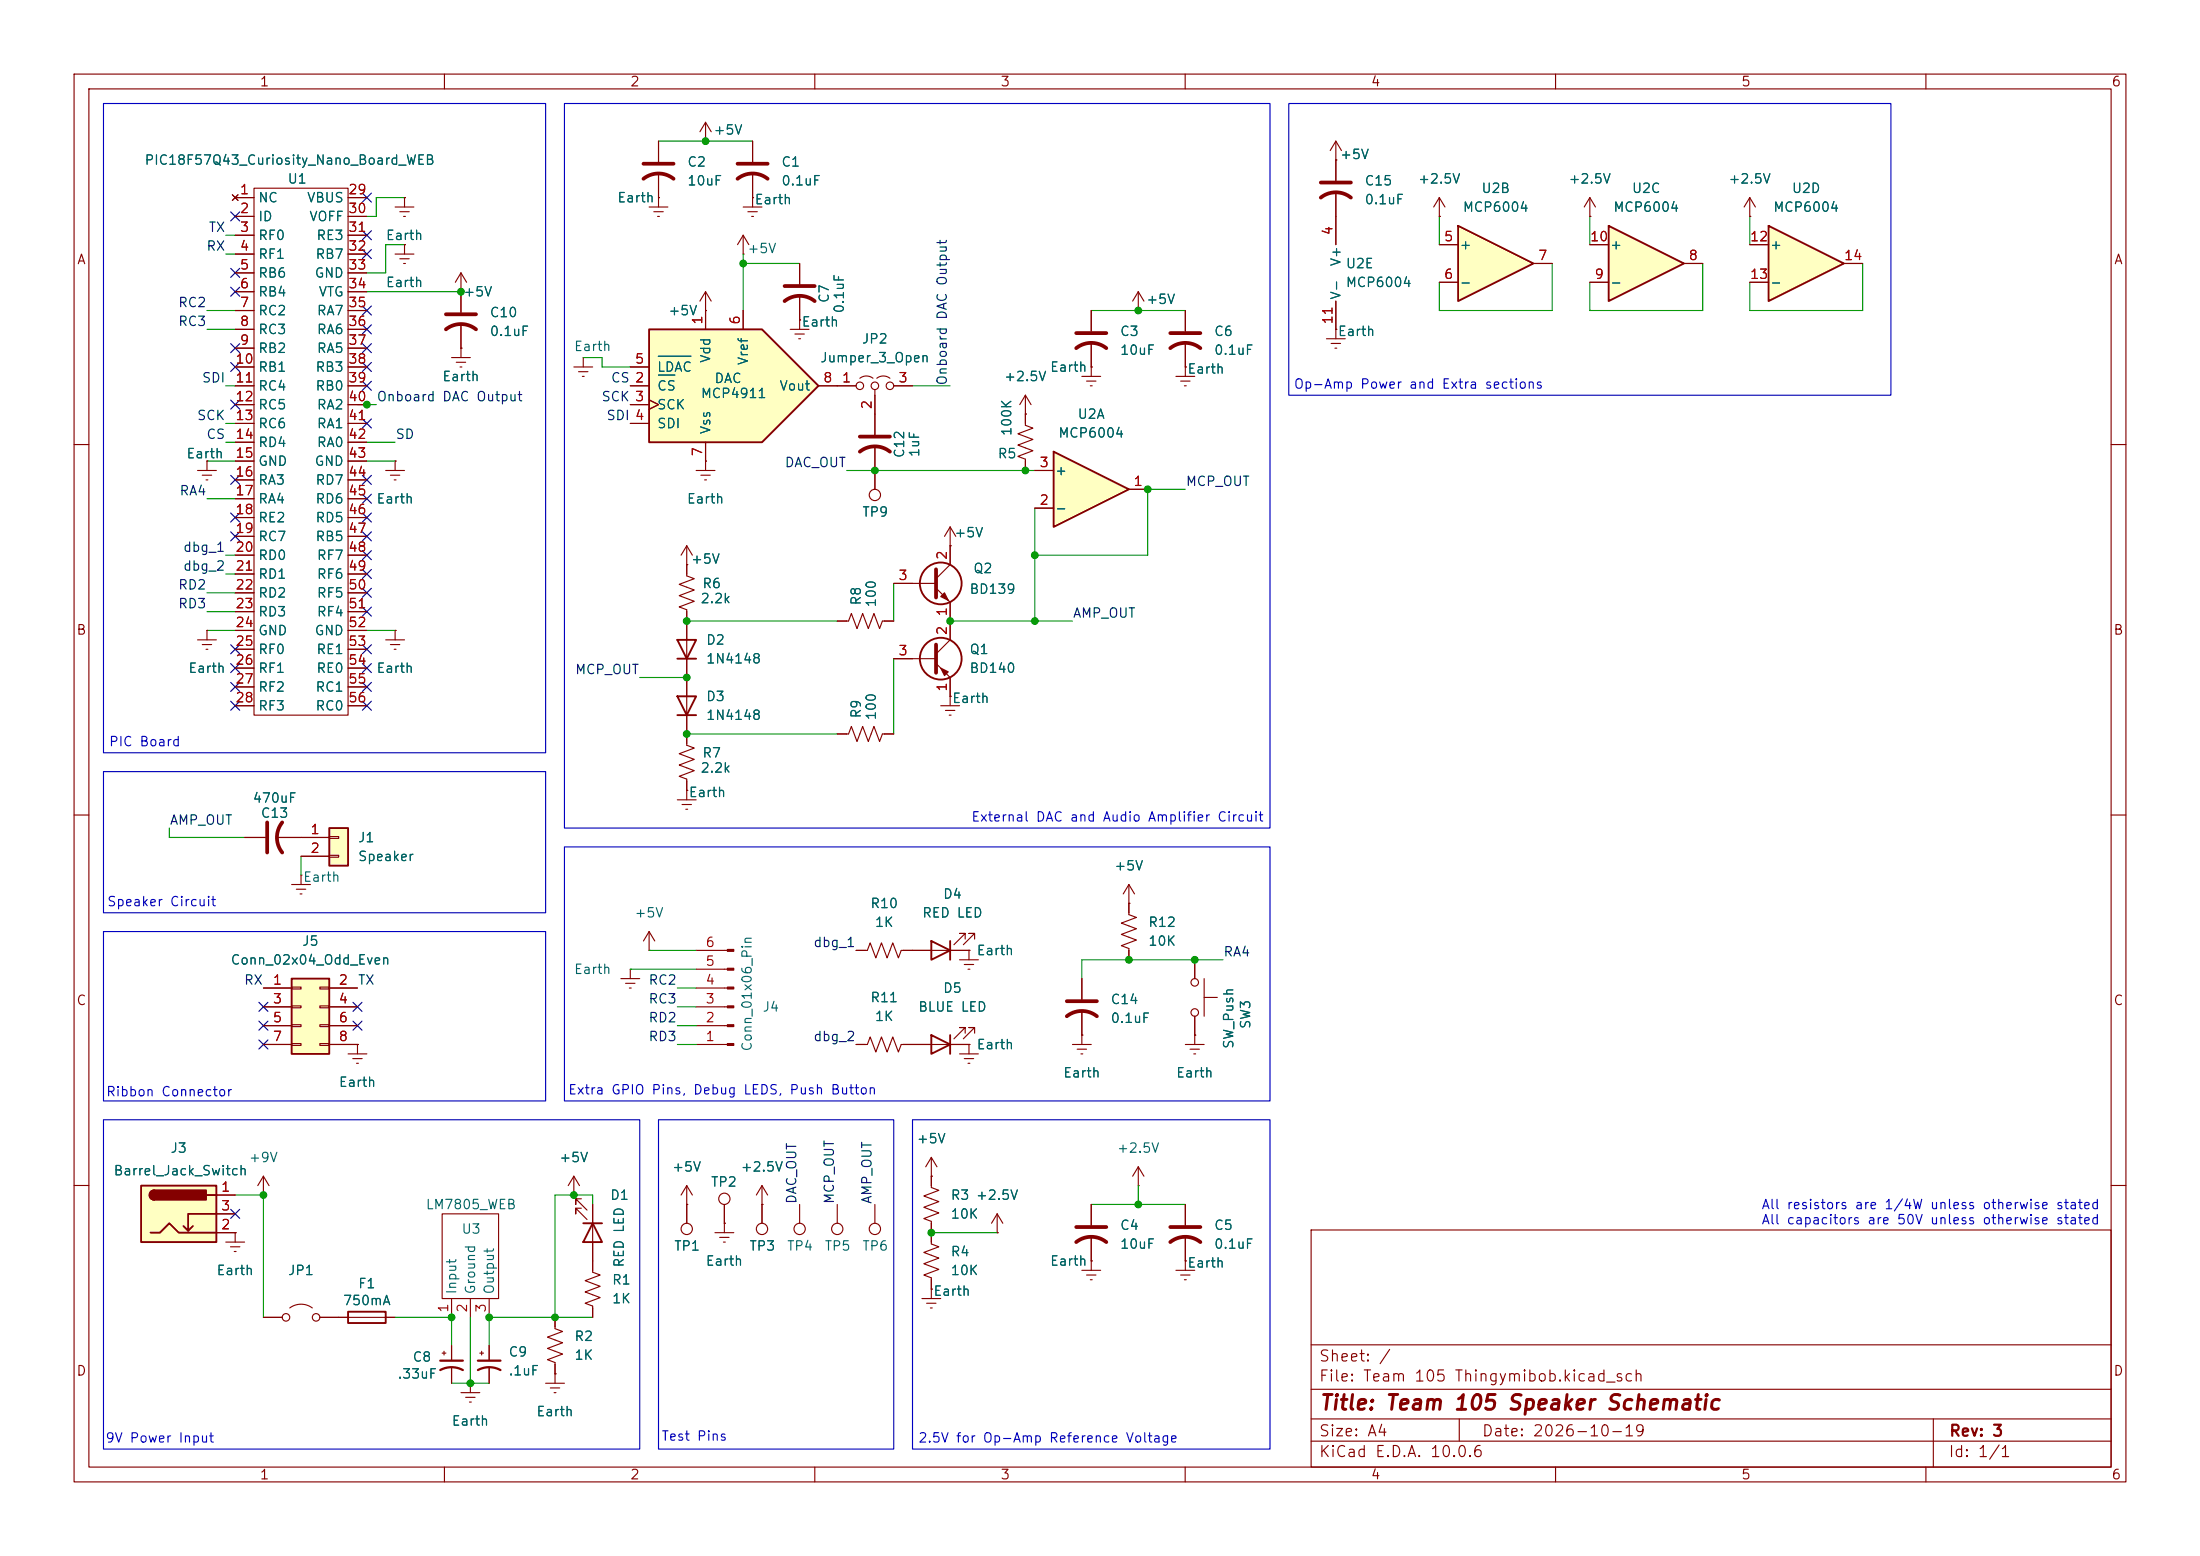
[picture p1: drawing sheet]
<svg xmlns="http://www.w3.org/2000/svg" width="297mm" height="210mm" viewBox="0 0 297 210" stroke-linecap="round" stroke-linejoin="round" font-family="sans-serif">
<g fill="none" stroke="#840000" stroke-width=".15">
<path d="M10 10h277v190h-277zM12 12h273v186h-273zM60 10v2M110 10v2M160 10v2M210 10v2M260 10v2M10 60h2M285 60h2M10 110h2M285 110h2M10 160h2"/>
<path d="M177 166h108v32h-108zM285 160h2M60 198v2M110 198v2M160 198v2M177 194.5h108M177 191.5h108M177 187.5h108M177 181.5h108M197 191.5v3M210 198v2M260 198v2"/>
<path d="M261 191.5v6.5"/>
</g>
<path d="M44.4 111.8h2.6v5h-2.6z" fill="#ffffc2"/>
<path d="M44.4 111.8h2.6v5h-2.6z" fill="none" stroke="#840000" stroke-width=".25"/>
<g fill="none" stroke="#840000" stroke-width=".15">
<path d="M180.3 19.1v2.5M180.3 19.1l-.7 1.2M180.3 19.1l.8 1.2M100.3 27.9h2.6M101 28.6h1.2M101.5 29.2h.2M101.6 26.7h.1M101.6 26.7v1.2M107.9 35.6v2.8M107.9 39.9v4.6M180.3 21.6h.1M194.3 29.2h.1"/>
<path d="M194.3 26.7l-.8 1.2M194.3 26.7l.8 1.2M194.3 26.7v2.5M106.7 44.5h2.5M107.3 45.1h1.3M107.8 45.7h.3M107.9 43.2h.1M179.1 45.7h2.5M179.7 46.4h1.3M180.2 47h.3M180.3 44.5h.1M180.3 44.5v1.2"/>
<path d="M40.6 113h3.8M40.6 115.6h3.8M44.4 112.9h1.3v.3h-1.3zM44.4 115.4h1.3v.3h-1.3zM92.7 162.6h.1M92.7 160v5.1M92.7 160l-.8 1.3M92.7 160l.8 1.3M96.5 166.4h2.6M97.2 167h1.2M97.7 167.6h.2M97.8 165.1h.1"/>
<path d="M97.8 162.6v3.8M102.9 162.6h.1M102.9 160v5.1M102.9 160l-.8 1.3M102.9 160l.7 1.3M107.9 162.6v2.5M113 162.6v2.5M118.1 162.6v2.5M124.5 175.3h2.5M125.1 175.9h1.3M125.6 176.5h.3M125.7 174h.1"/>
<path d="M125.7 174v1.3M158.7 171.5h2.6M159.4 172.1h1.3M159.9 172.7h.2M160 170.2h.1M160 162.6v2.8M160 166.9v4.6"/>
<circle cx="92.7" cy="165.9" r=".76"/>
<circle cx="97.8" cy="161.8" r=".76"/>
<circle cx="102.9" cy="165.9" r=".76"/>
<circle cx="107.9" cy="165.9" r=".76"/>
<circle cx="113" cy="165.9" r=".76"/>
<circle cx="118.1" cy="165.9" r=".76"/>
</g>
<path d="M105.9 38.6h4.1M105.9 40.6a3.3 3.3 0 0 1 4.1 0M158 167.6a3.3 3.3 0 0 1 4.1 0M158 165.6h4.1" fill="none" stroke="#840000" stroke-width=".51"/>
<path d="M196.8 30.5l10.2 5.1-10.2 5z" fill="#ffffc2"/>
<g fill="none" stroke="#840000" stroke-width=".25">
<path d="M196.8 30.5l10.2 5.1-10.2 5z"/>
<circle cx="127" cy="88.9" r="2.82"/>
</g>
<g fill="none" stroke="#840000" stroke-width=".15">
<path d="M194.3 33h2.5M194.3 38.1h2.5M207 35.6h2.5M236.2 29.2h.1M236.2 26.7l-.7 1.2M236.2 26.7l.8 1.2M236.2 26.7v2.5M113 52.1h2.6M116.1 51.1a1.44 1.44 0 0 1 1.8 0M118.1 52.6v3.3M118.4 51.1a1.44 1.44 0 0 1 1.7 0M120.6 52.1h2.6"/>
<path d="M120.6 88.9h5.8M126.4 89.5l1.9 1.9v2.6M128.3 83.8v2.6l-1.9 1.9M91.4 108h2.6M92.1 108.6h1.2M92.6 109.2h.2M92.7 106.7h.1M92.7 106.7v1.3M125.7 156.2v4.1l1 .4-2 .7 2 .8-2 .7 2 .8-2 .8 1 .3v3.1l1 .4-2 .7 2 .8-2 .8 2 .7-2 .8 1 .4v1.5M125.7 158.8h.1M125.7 156.2l-.7 1.3M125.7 156.2l.8 1.3"/>
<path d="M153.7 157.5l-.8 1.3M153.7 157.5l.7 1.3M153.7 157.5v2.5M134.6 166.4h.1M134.6 163.8l-.7 1.3M134.6 163.8l.8 1.3M134.6 163.8v2.6M146 171.5h2.6M146.7 172.1h1.3M147.2 172.7h.2M147.3 170.2h.1M147.3 162.6v2.8"/>
<path d="M147.3 166.9v4.6M153.7 160h.1"/>
<circle cx="116.1" cy="52.1" r=".51"/>
<circle cx="118.1" cy="52.1" r=".51"/>
<circle cx="120.1" cy="52.1" r=".51"/>
</g>
<path d="M126.4 87v3.8M145.3 167.6a3.3 3.3 0 0 1 4.1 0M145.3 165.6h4.1" fill="none" stroke="#840000" stroke-width=".51"/>
<path d="M127 90.2l1 .5-.5 .5z" fill="#840000" stroke="#840000" stroke-width=".15"/>
<path d="M238.8 30.5l10.1 5.1-10.1 5z" fill="#ffffc2"/>
<path d="M238.8 30.5l10.1 5.1-10.1 5z" fill="none" stroke="#840000" stroke-width=".25"/>
<path d="M214.6 29.2h.1M214.6 26.7l-.7 1.2M214.6 26.7l.8 1.2M214.6 26.7v2.5M236.2 33h2.6M236.2 38.1h2.6M248.9 35.6h2.6" fill="none" stroke="#840000" stroke-width=".15"/>
<path d="M217.2 30.5l10.1 5.1-10.1 5z" fill="#ffffc2"/>
<path d="M217.2 30.5l10.1 5.1-10.1 5z" fill="none" stroke="#840000" stroke-width=".25"/>
<g fill="none" stroke="#840000" stroke-width=".15">
<path d="M53.3 34.3h2.6M54 34.9h1.2M54.5 35.6h.2M54.6 33h.1M54.6 33v1.3M62.2 39.4h.1M62.2 36.8l-.7 1.3M62.2 36.8l.8 1.3M62.2 36.8v2.6M214.6 38.1h2.6M214.6 33h2.6M227.3 35.6h2.6"/>
<path d="M92.7 76.2h.1M92.7 73.7l-.8 1.2M92.7 73.7l.8 1.2M92.7 73.7v2.5M59.7 163.8h7.6v11.5h-7.6zM61 175.3v2.5M63.5 175.3v2.5M66 175.3v2.5"/>
</g>
<path d="M39.4 132.1h5v10.1h-5z" fill="#ffffc2"/>
<path d="M39.4 132.1h5v10.1h-5zM125.7 139.7l2.6 1.3-2.6 1.2zM125.7 127l2.6 1.3-2.6 1.2zM128.3 127v2.5M128.3 139.7v2.5" fill="none" stroke="#840000" stroke-width=".25"/>
<g fill="none" stroke="#840000" stroke-width=".15">
<path d="M95.2 19.1h.1M95.2 16.5v2.6M95.2 16.5l-.7 1.3M95.2 16.5l.8 1.3M53.3 27.9h2.6M54 28.6h1.2M54.5 29.2h.2M54.6 26.7h.1M54.6 26.7v1.2M62.2 39.4v2.8M153.7 39.4l-.8 1.2M153.7 39.4l.7 1.2"/>
<path d="M153.7 39.4v2.5M62.2 43.7v3.3M77.5 49.5h2.5M78.1 50.2h1.3M78.6 50.8h.3M78.7 48.3h.1M78.7 48.3v1.2M146 50.8h2.6M146.7 51.4h1.3M147.2 52.1h.2M147.3 49.5h.1M147.3 41.9v2.8"/>
<path d="M147.3 46.2v4.6M153.7 41.9h.1M158.7 50.8h2.6M159.4 51.4h1.3M159.9 52.1h.2M160 49.5h.1M160 41.9v2.8M160 46.2v4.6M52.1 63.5h2.5M52.7 64.1h1.3M53.2 64.8h.3M53.3 62.2h.1"/>
<path d="M53.3 62.2v1.3M94 63.5h2.5M94.6 64.1h1.3M95.1 64.8h.3M95.2 62.2h.1M95.2 62.2v1.3M33 113h2.8M37.3 113h3.3M39.4 119.4h2.5M40.6 118.1h.1M40.6 118.1v1.3M35.6 133.4h3.8"/>
<path d="M35.6 135.9h3.8M35.6 138.4h3.8M39.4 133.2h1.2v.3h-1.2zM39.4 135.8h1.2v.2h-1.2zM39.4 138.3h1.2v.3h-1.2zM40 120h1.3M40.5 120.7h.3M43.2 133.2h1.2v.3h-1.2zM43.2 135.8h1.2v.2h-1.2zM43.2 138.3h1.2v.3h-1.2zM44.4 133.4h3.9M44.4 135.9h3.9"/>
<path d="M44.4 138.4h3.9M83.8 132.1h2.6M84.5 132.7h1.2M85 133.4h.2M85.1 130.8h.1M85.1 130.8v1.3M87.6 128.3h.1M87.6 125.7l-.7 1.3M87.6 125.7l.8 1.3M87.6 125.7v2.6M123.2 128.3h7.6M130.3 139.4v-.7h-.8h.8l-1.5 1.5"/>
<path d="M130.3 126.7v-.7h-.8h.8l-1.5 1.5M131.6 139.4v-.7h-.8h.8l-1.6 1.5M131.6 126.7v-.7h-.8h.8l-1.6 1.5M146 132.1v2.8M146 136.4v3.3M35.6 141h3.8M39.4 140.8h1.2v.3h-1.2zM43.2 140.8h1.2v.3h-1.2zM44.4 141h3.9M47 142.2h2.5M47.6 142.9h1.3M48.1 143.5h.3"/>
<path d="M48.3 141h.1M48.3 141v1.2M123.2 141h7.6M129.5 142.2h2.6M130.2 142.9h1.2M130.7 143.5h.2M130.8 141h.1M130.8 141v1.2"/>
</g>
<path d="M60.2 44.5a3.3 3.3 0 0 1 4.1 0M60.2 42.4h4.1M145.3 47a3.3 3.3 0 0 1 4.1 0M145.3 45h4.1M158 47a3.3 3.3 0 0 1 4.1 0M158 45h4.1M36.1 111v4.1M38.1 111a3.3 3.3 0 0 0 0 4.1M144 137.2a3.3 3.3 0 0 1 4.1 0M144 135.1h4.1" fill="none" stroke="#840000" stroke-width=".51"/>
<path d="M142.2 61l10.2 5-10.2 5.1z" fill="#ffffc2"/>
<g fill="none" stroke="#840000" stroke-width=".25">
<path d="M142.2 61l10.2 5-10.2 5.1zM91.4 94h2.6l-1.3 2.5zM91.4 86.4h2.6l-1.3 2.5zM91.4 96.5h2.6M91.4 88.9h2.6M47 177h5.1v1.6h-5.1zM78.7 165.1h2.6M80 165.1l1.3 2.5h-2.6z"/>
<circle cx="127" cy="78.7" r="2.82"/>
</g>
<g fill="none" stroke="#840000" stroke-width=".15">
<path d="M31.4 26.3l.7 .8M31.7 26.7h2.6M31.7 29.2h2.6M31.7 31.8h2.6M31.7 34.3h2.6M31.7 36.8h2.6M31.7 39.4h2.6M32.1 26.3l-.7 .8M34.3 25.4h12.7v71.1h-12.7zM47 26.7h2.5M47 29.2h2.5M47 31.8h2.5"/>
<path d="M47 34.3h2.5M47 36.8h2.5M47 39.4h2.5M31.7 41.9h2.6M31.7 44.5h2.6M31.7 47h2.6M31.7 49.5h2.6M31.7 52.1h2.6M31.7 54.6h2.6M31.7 57.2h2.6M31.7 59.7h2.6M47 41.9h2.5"/>
<path d="M47 44.5h2.5M47 47h2.5M47 49.5h2.5M47 52.1h2.5M47 54.6h2.5M47 57.2h2.5M47 59.7h2.5M61 48.3h2.5M61.6 48.9h1.3M62.1 49.5h.3M62.2 47h.1M62.2 47v1.3"/>
<path d="M138.4 55.9h.1M138.4 53.3v4.1l1 .4-2 .7 2 .8-2 .8 2 .7-2 .8 1 .4v1.5M138.4 53.3l-.7 1.3M138.4 53.3l.8 1.3M26.7 63.5h2.5M27.3 64.1h1.3M27.8 64.8h.3M27.9 62.2h.1M27.9 62.2v1.3M31.7 62.2h2.6M31.7 64.8h2.6M31.7 67.3h2.6"/>
<path d="M31.7 69.9h2.6M31.7 72.4h2.6M31.7 74.9h2.6M31.7 77.5h2.6M47 62.2h2.5M47 64.8h2.5M47 67.3h2.5M47 69.9h2.5M47 72.4h2.5M47 74.9h2.5M47 77.5h2.5M92.7 76.2v1.5l1 .4-2 .8 2 .7-2 .8 2 .8-2 .7 1 .4v18.3l1 .4-2 .7 2 .8-2 .8 2 .7-2 .8 1 .4v1.5"/>
<path d="M118.1 63.5v2.5M120.6 78.7h5.8M126.4 79.4l1.9 1.9v2.5M128.3 73.7h.1M128.3 71.1v5.1l-1.9 1.9M128.3 71.1l-.8 1.3M128.3 71.1l.7 1.3M139.7 68.6h2.5M139.7 63.5h2.5M152.4 66h2.5M26.7 86.4h2.5M27.3 87h1.3"/>
<path d="M27.8 87.6h.3M27.9 85.1h.1M27.9 85.1v1.3M31.7 80h2.6M31.7 82.6h2.6M31.7 85.1h2.6M31.7 87.6h2.6M31.7 90.2h2.6M31.7 92.7h2.6M31.7 95.3h2.6M47 80h2.5M47 82.6h2.5"/>
<path d="M47 85.1h2.5M47 87.6h2.5M47 90.2h2.5M47 92.7h2.5M47 95.3h2.5M52.1 86.4h2.5M52.7 87h1.3M53.2 87.6h.3M53.3 85.1h.1M53.3 85.1v1.3M113 99.1h1.6l.3-1.1 .8 2.1 .8-2.1 .7 2.1 .8-2.1 .7 2.1 .4-1h1.5M113 83.8h1.6l.3-1 .8 2 .8-2 .7 2 .8-2 .7 2 .4-1h1.5"/>
<path d="M127 95.3h2.5M127.6 95.9h1.3M128.1 96.5h.3M128.3 94h.1M128.3 94v1.3M152.4 119.4v4l1 .4-2 .8 2 .7-2 .8 2 .8-2 .7 1 .4v1.5M152.4 119.4l-.8 1.3M152.4 119.4l.8 1.3M94 130.8h4.2M94 128.3h4.2M94 138.4h4.2M94 135.9h4.2"/>
<path d="M94 133.4h4.2M115.6 128.3h1.5l.4-1 .7 2 .8-2 .8 2 .7-2 .8 2 .4-1h1.5M129.5 129.5h2.6M130.2 130.2h1.2M130.7 130.8h.2M130.8 128.3h.1M130.8 128.3v1.2M146 139.7h.1M146 139.7v1.3M152.4 121.9h.1M161.3 139.7h.1M161.3 129.5v2.6"/>
<path d="M161.3 137.2v3.8M162.6 134.6h1.7M162.6 132.1v5.1M35.6 158.8l-.8 1.2M35.6 158.8l.7 1.2M35.6 158.8v2.5M77.5 158.8l-.8 1.2M77.5 158.8l.7 1.2M77.5 158.8v2.5M94 141h4.2M115.6 141h1.5l.4-1 .7 2 .8-2 .8 2 .7-2 .8 2 .4-1h1.5M144.8 141h2.5"/>
<path d="M145.4 141.6h1.3M145.9 142.2h.3M160 141h2.6M160.7 141.6h1.2M161.2 142.2h.2M30.5 167.6h2.5M31.1 168.3h1.3M31.6 168.9h.3M31.7 166.4h.1M31.7 166.4v1.2M35.6 161.3h.1M35.6 177.8h2.5"/>
<path d="M39.1 176.5a2.54 2.54 0 0 1 3.1 0M43.2 177.8h10.1M74.9 177.8v1.5l1 .4-2 .8 2 .7-2 .8 2 .8-2 .7 1 .4v2.8M77.5 161.3h.1M78.5 161.8h-.8v.8v-.8l1.5 1.5M78.5 163.1h-.8v.7v-.7l1.5 1.5M80 162.6v9.1l1 .4-2 .7 2 .8-2 .8 2 .7-2 .8 1 .4v1.5M59.7 182.6h.5M59.9 182.4v.5M61 181.6v2M61 184.7v2M62.2 188h2.6"/>
<path d="M62.9 188.6h1.2M63.4 189.2h.2M63.5 186.7h.1M63.5 186.7v1.3M64.8 182.6h.5M65 182.4v.5M66 181.6v2M66 184.7v2M73.7 186.7h2.5M74.3 187.3h1.3M74.8 188h.3M74.9 185.4h.1"/>
<circle cx="118.1" cy="66.8" r=".76"/>
<circle cx="161.3" cy="132.6" r=".51"/>
<circle cx="161.3" cy="136.7" r=".51"/>
<circle cx="38.6" cy="177.8" r=".51"/>
<circle cx="42.7" cy="177.8" r=".51"/>
</g>
<path d="M126.4 76.8v3.8" fill="none" stroke="#840000" stroke-width=".51"/>
<g fill="#840000" stroke="#840000" stroke-width=".15">
<path d="M127.5 80l.5 1-1-.5z"/>
<path d="M98.2 140.8h.9v.3h-.9z"/>
<path d="M98.2 138.3h.9v.3h-.9z"/>
<path d="M98.2 135.8h.9v.2h-.9z"/>
<path d="M98.2 133.2h.9v.3h-.9z"/>
<path d="M98.2 130.7h.9v.2h-.9z"/>
<path d="M98.2 128.1h.9v.3h-.9z"/>
</g>
<path d="M59.4 184.9a3.2 3.2 0 0 1 3.1 0M59.4 183.6h3.1M64.5 184.9a3.2 3.2 0 0 1 3.1 0M64.5 183.6h3.1" fill="none" stroke="#840000" stroke-width=".3"/>
<path d="M19 160h10.2v7.6h-10.2z" fill="#ffffc2"/>
<path d="M19 160h10.2v7.6h-10.2zM20.3 166.4h1.3l1.3-1.3 1.2 1.3h5.1M20.8 160.7a.64 .64 0 0 0-.6 .6 .64 .64 0 0 0 .6 .6M26 165.5l-.6 .6M27.9 161.3h1.3M29.2 163.8h-3.8v2.3l-.6-.6" fill="none" stroke="#840000" stroke-width=".25"/>
<g fill="#840000" stroke="#840000" stroke-width=".25">
<path d="M20.4 160.8l.4-.1v1.2a.63 .63 0 0 1-.6-.4 .63 .63 0 0 1 .2-.7z"/>
<path d="M20.8 160.7h7v1.2h-7z"/>
</g>
<g fill="none" stroke="#840000" stroke-width=".15">
<path d="M88.9 19.1v2.7M101.6 19.1v2.7M87.6 27.9h2.6M88.3 28.6h1.2M88.8 29.2h.2M88.9 26.7h.1M88.9 23.4v4.5M95.2 39.4l-.7 1.2M95.2 39.4l.8 1.2M95.2 39.4v2.5M100.3 34.3h.1M100.3 31.8l-.7 1.2"/>
<path d="M100.3 31.8l.8 1.2M100.3 31.8v2.5M101.6 23.4v3.3M95.2 41.9h.1M29.2 161.3h2.5M29.2 166.4h2.5M29.2 163.8h2.5"/>
</g>
<path d="M86.9 24.1a3.3 3.3 0 0 1 4 0M86.9 22.1h4M99.6 24.1a3.3 3.3 0 0 1 4 0M99.6 22.1h4" fill="none" stroke="#840000" stroke-width=".51"/>
<path d="M87.6 44.5h15.3l7.6 7.6-7.6 7.6h-15.3z" fill="#ffffc2"/>
<path d="M87.6 44.5h15.3l7.6 7.6-7.6 7.6h-15.3z" fill="none" stroke="#840000" stroke-width=".25"/>
<g fill="none" stroke="#840000" stroke-width=".15">
<path d="M88.9 19.1v2.7M95.2 19.1h.1M101.6 19.1v2.7M31.4 26.3l.7 .8M31.7 26.7h2.6M31.7 29.2h2.6M31.7 31.8h2.6M31.7 34.3h2.6M31.7 36.8h2.6M31.7 39.4h2.6M32.1 26.3l-.7 .8M47 26.7h2.5"/>
<path d="M47 29.2h2.5M47 31.8h2.5M47 34.3h2.5M47 36.8h2.5M47 39.4h2.5M54.6 26.7h.1M54.6 33h.1M62.2 39.4h.1M62.2 39.4v2.8M88.9 26.7h.1M88.9 23.4v3.3M101.6 26.7h.1"/>
<path d="M101.6 23.4v3.3M107.9 35.6v2.8M107.9 39.9v3.3M180.3 21.6h.1M180.3 21.6v2.8M180.3 25.9v7.1M194.3 29.2h.1M194.3 33h2.5M194.3 38.1h2.5M207 35.6h2.5M214.6 29.2h.1M214.6 33h2.6"/>
<path d="M214.6 38.1h2.6M227.3 35.6h2.6M236.2 29.2h.1M236.2 33h2.6M236.2 38.1h2.6M248.9 35.6h2.6M31.7 52.1h2.6M31.7 54.6h2.6M31.7 57.2h2.6M31.7 49.5h2.6M31.7 41.9h2.6M31.7 44.5h2.6"/>
<path d="M31.7 47h2.6M31.7 59.7h2.6M47 52.1h2.5M47 54.6h2.5M47 57.2h2.5M47 49.5h2.5M47 41.9h2.5M47 44.5h2.5M47 47h2.5M47 59.7h2.5M62.2 47h.1M62.2 43.7v3.3"/>
<path d="M85.1 52.1h2.5M85.1 54.6h2.5M85.1 57.2h2.5M85.1 49.5h2.5M87.6 54l1.3 .6-1.3 .6M95.2 41.9h.1M95.2 41.9v2.6M95.2 59.7v2.5M100.3 41.9v2.6M107.9 43.2h.1M110.5 52.1h5.1M118.1 53.3v5.4"/>
<path d="M120.6 52.1h2.6M138.4 55.9h.1M138.4 55.9v1.3M147.3 49.5h.1M147.3 41.9v2.8M147.3 46.2v3.3M153.7 41.9h.1M160 49.5h.1M160 41.9v2.8M160 46.2v3.3M180.3 44.5h.1M180.3 40.6v3.9"/>
<path d="M27.9 62.2h.1M31.7 62.2h2.6M31.7 64.8h2.6M31.7 67.3h2.6M31.7 69.9h2.6M31.7 72.4h2.6M31.7 74.9h2.6M31.7 77.5h2.6M47 62.2h2.5M47 64.8h2.5M47 67.3h2.5M47 69.9h2.5"/>
<path d="M47 72.4h2.5M47 74.9h2.5M47 77.5h2.5M53.3 62.2h.1M92.7 76.2h.1M92.7 76.2v1.3M95.2 62.2h.1M118.1 60.2v5.8M120.6 78.7h2.6M128.3 73.7h.1M128.3 73.7v2.5M138.4 62.2v1.3"/>
<path d="M139.7 68.6h2.5M139.7 63.5h2.5M152.4 66h2.5M27.9 85.1h.1M31.7 80h2.6M31.7 82.6h2.6M31.7 85.1h2.6M31.7 87.6h2.6M31.7 90.2h2.6M31.7 92.7h2.6M31.7 95.3h2.6M47 80h2.5"/>
<path d="M47 82.6h2.5M47 85.1h2.5M47 87.6h2.5M47 90.2h2.5M47 92.7h2.5M47 95.3h2.5M53.3 85.1h.1M92.7 82.6v3.8M92.7 88.9v5.1M92.7 96.5v3.8M113 99.1h1.3M113 83.8h1.3"/>
<path d="M119.4 99.1h1.2M119.4 83.8h1.2M120.6 88.9h2.6M128.3 94h.1M128.3 81.3v5.1M128.3 91.4v2.6M33 113h2.8M37.3 113h7.1M40.6 115.6h3.8M92.7 106.7h.1M92.7 105.4v1.3M35.6 133.4h3.8"/>
<path d="M35.6 135.9h3.8M35.6 138.4h3.8M44.4 133.4h3.9M44.4 135.9h3.9M44.4 138.4h3.9M115.6 128.3h1.2M121.9 128.3h3.8M128.3 128.3h2.5M130.8 128.3h.1M146 139.7h.1M146 132.1v2.8M146 136.4v3.3"/>
<path d="M152.4 121.9h.1M152.4 121.9v1.3M152.4 128.3v1.2M161.3 139.7h.1M161.3 129.5v2.6M161.3 137.2v2.5M35.6 141h3.8M44.4 141h3.9M48.3 141h.1M115.6 141h1.2M121.9 141h3.8M125.7 158.8h.1"/>
<path d="M125.7 158.8v1.2M128.3 141h2.5M130.8 141h.1M29.2 161.3h2.5M29.2 166.4h2.5M29.2 163.8h2.5M31.7 166.4h.1M35.6 177.8h2.5M43.2 177.8h3.8M52.1 177.8h1.2M74.9 177.8v1.3M77.5 161.3h.1"/>
<path d="M80 162.6v2.5M80 167.6v3.9M80 176.5v1.3M92.7 162.6h.1M92.7 162.6v2.5M97.8 165.1h.1M97.8 162.6v2.5M102.9 162.6h.1M102.9 162.6v2.5M125.7 174h.1M125.7 165.1v2.5M125.7 172.7v1.3"/>
<path d="M134.6 166.4h.1M147.3 170.2h.1M147.3 162.6v2.8M147.3 166.9v3.3M160 170.2h.1M160 162.6v2.8M160 166.9v3.3M61 181.6v2M61 184.7v2M63.5 186.7h.1M66 181.6v2M66 184.7v2"/>
<path d="M74.9 185.4h.1M74.9 184.2v1.2"/>
</g>
<path d="M88.9 50.6h2.2M88.9 48.1h4.4" fill="none" stroke="#006464" stroke-width=".15"/>
<path d="M178.3 26.7a3.3 3.3 0 0 1 4.1 0M178.3 24.6h4.1M116.1 58.9h4M116.1 61a3.3 3.3 0 0 1 4 0" fill="none" stroke="#840000" stroke-width=".51"/>
<g fill="none" stroke="#009600" stroke-width=".15">
<path d="M88.9 19.1h12.7M30.5 31.8h1.2M30.5 34.3h1.2M49.5 39.4h12.7M54.6 33h-2.5v3.8h-2.6M54.6 26.7h-3.8v2.5h-1.3M100.3 34.3v7.6M100.3 35.6h7.6M194.3 29.2v3.8M209.5 35.6v6.3h-15.2v-3.8M214.6 29.2v3.8M229.9 35.6v6.3h-15.3v-3.8"/>
<path d="M236.2 29.2v3.8M251.5 35.6v6.3h-15.3v-3.8M27.9 41.9h3.8M27.9 44.5h3.8M30.5 59.7h1.2M30.5 52.1h1.2M30.5 57.2h1.2M48.3 54.6h2.5M49.5 59.7h3.8M78.7 48.3h2.6v1.2h3.8M123.2 52.1h5.1M147.3 41.9h12.7"/>
<path d="M27.9 62.2h3.8M27.9 67.3h3.8M30.5 74.9h1.2M30.5 77.5h1.2M49.5 62.2h3.8M114.3 63.5h25.4M120.6 78.7v5.1M139.7 68.6v15.2M160 66h-5.1v8.9h-15.2M27.9 85.1h3.8M27.9 80h3.8M27.9 82.6h3.8"/>
<path d="M49.5 85.1h3.8M86.4 91.4h6.3M92.7 83.8h20.3M92.7 99.1h20.3M120.6 88.9v10.2M128.3 83.8h16.5M22.9 111.8v1.2h10.1M40.6 115.6v2.5M85.1 130.8h8.9M87.6 128.3h6.4M91.4 135.9h2.6M91.4 138.4h2.6"/>
<path d="M91.4 133.4h2.6M165.1 129.5h-19.1v2.6M91.4 141h2.6M31.7 161.3h3.9v16.5M53.3 177.8h7.7v3.8M63.5 177.8v8.9M80 162.6v-1.3h-5.1v16.5M80 177.8h-14v3.8M125.7 166.4h8.9M147.3 162.6h12.7M153.7 160v2.6M61 186.7h5"/>
</g>
<g fill="none" stroke="#000084" stroke-width=".15">
<path d="M31.1 38.8l1.3 1.2M31.1 36.2l1.3 1.2M31.1 28.6l1.3 1.2M32.4 38.8l-1.3 1.2M32.4 36.2l-1.3 1.2M32.4 28.6l-1.3 1.2M48.9 26.1l1.2 1.2M48.9 31.1l1.2 1.3M48.9 33.7l1.2 1.2M50.1 31.1l-1.2 1.3M50.1 26.1l-1.2 1.2M50.1 33.7l-1.2 1.2"/>
<path d="M31.1 54l1.3 1.2M31.1 48.9l1.3 1.2M31.1 46.4l1.3 1.2M32.4 54l-1.3 1.2M32.4 48.9l-1.3 1.2M32.4 46.4l-1.3 1.2M48.9 43.8l1.2 1.3M48.9 48.9l1.2 1.2M48.9 46.4l1.2 1.2M48.9 41.3l1.2 1.2M48.9 56.5l1.2 1.3M48.9 51.5l1.2 1.2"/>
<path d="M50.1 43.8l-1.2 1.3M50.1 46.4l-1.2 1.2M50.1 48.9l-1.2 1.2M50.1 41.3l-1.2 1.2M50.1 56.5l-1.2 1.3M50.1 51.5l-1.2 1.2M31.1 64.2l1.3 1.2M31.1 71.8l1.3 1.2M31.1 69.2l1.3 1.3M32.4 64.2l-1.3 1.2M32.4 71.8l-1.3 1.2M32.4 69.2l-1.3 1.3"/>
<path d="M48.9 76.9l1.2 1.2M48.9 79.4l1.2 1.2M48.9 74.3l1.2 1.2M48.9 69.2l1.2 1.3M48.9 64.2l1.2 1.2M48.9 71.8l1.2 1.2M48.9 66.7l1.2 1.2M50.1 76.9l-1.2 1.2M50.1 79.4l-1.2 1.2M50.1 71.8l-1.2 1.2M50.1 74.3l-1.2 1.2M50.1 69.2l-1.2 1.3"/>
<path d="M50.1 64.2l-1.2 1.2M50.1 66.7l-1.2 1.2M31.1 94.6l1.3 1.3M31.1 89.6l1.3 1.2M31.1 92.1l1.3 1.2M31.1 87l1.3 1.2M32.4 94.6l-1.3 1.3M32.4 89.6l-1.3 1.2M32.4 92.1l-1.3 1.2M32.4 87l-1.3 1.2M48.9 81.9l1.2 1.3M48.9 87l1.2 1.2"/>
<path d="M48.9 89.6l1.2 1.2M48.9 94.6l1.2 1.3M48.9 92.1l1.2 1.2M50.1 81.9l-1.2 1.3M50.1 87l-1.2 1.2M50.1 89.6l-1.2 1.2M50.1 94.6l-1.2 1.3M50.1 92.1l-1.2 1.2M35 137.8l1.2 1.2M35 135.3l1.2 1.2M36.2 137.8l-1.2 1.2M36.2 135.3l-1.2 1.2"/>
<path d="M47.7 137.8l1.2 1.2M47.7 135.3l1.2 1.2M48.9 137.8l-1.2 1.2M48.9 135.3l-1.2 1.2M35 140.4l1.2 1.2M36.2 140.4l-1.2 1.2M31.1 163.2l1.3 1.2M32.4 163.2l-1.3 1.2"/>
</g>
<path d="M14 14h59.7v87.6h-59.7zM76.2 14h95.2v97.8h-95.2zM174 14h81.3v39.3h-81.3zM14 104.1h59.7v19.1h-59.7zM76.2 114.3h95.2v34.3h-95.2zM14 125.7h59.7v22.9h-59.7zM14 151.1h72.4v44.5h-72.4zM88.9 151.1h31.7v44.5h-31.7zM123.2 151.1h48.2v44.5h-48.2z" fill="none" stroke="#0000c2" stroke-width=".15"/>
<g fill="#009600" stroke="#009600" stroke-width=".14">
<circle cx="125.7" cy="166.4" r=".46"/>
<circle cx="153.7" cy="162.6" r=".46"/>
<circle cx="35.6" cy="161.3" r=".46"/>
<circle cx="66" cy="177.8" r=".46"/>
<circle cx="61" cy="177.8" r=".46"/>
<circle cx="74.9" cy="177.8" r=".46"/>
<circle cx="77.5" cy="161.3" r=".46"/>
<circle cx="63.5" cy="186.7" r=".46"/>
<circle cx="161.3" cy="129.5" r=".46"/>
<circle cx="152.4" cy="129.5" r=".46"/>
<circle cx="92.7" cy="99.1" r=".46"/>
<circle cx="92.7" cy="91.4" r=".46"/>
<circle cx="128.3" cy="83.8" r=".46"/>
<circle cx="139.7" cy="83.8" r=".46"/>
<circle cx="92.7" cy="83.8" r=".46"/>
<circle cx="49.5" cy="54.6" r=".46"/>
<circle cx="62.2" cy="39.4" r=".46"/>
<circle cx="100.3" cy="35.6" r=".46"/>
<circle cx="95.2" cy="19.1" r=".46"/>
<circle cx="154.9" cy="66" r=".46"/>
<circle cx="139.7" cy="74.9" r=".46"/>
<circle cx="118.1" cy="63.5" r=".46"/>
<circle cx="138.4" cy="63.5" r=".46"/>
<circle cx="153.7" cy="41.9" r=".46"/>
</g>
<text font-size="2" fill="#840000" x="178" y="190.8">Title: Team 105 Speaker Schematic</text>
<g font-size="1.5" fill="#840000">
<text x="178" y="184.1">Sheet: /</text>
<text x="178" y="186.8">File: Team 105 Thingymibob.kicad_sch</text>
<text x="178" y="197">KiCad E.D.A. 10.0.6</text>
<text x="178" y="194.2">Size: A4</text>
<text x="200" y="194.2">Date: 2026-10-19</text>
<text x="263" y="197">Id: 1/1</text>
<text x="263" y="194.2">Rev: 3</text>
</g>
<g font-size="1.3" fill="#840000">
<text x="35" y="12">1</text>
<text x="85" y="12">2</text>
<text x="135" y="12">3</text>
<text x="185" y="12">4</text>
<text x="235" y="12">5</text>
<text x="285" y="12">6</text>
<text x="10.3" y="36">A</text>
<text x="285.3" y="36">A</text>
<text x="10.2" y="86">B</text>
<text x="285.2" y="86">B</text>
<text x="10.2" y="136">C</text>
<text x="285.2" y="136">C</text>
<text x="10.2" y="186">D</text>
<text x="285.2" y="186">D</text>
<text x="35" y="200">1</text>
<text x="85" y="200">2</text>
<text x="135" y="200">3</text>
<text x="185" y="200">4</text>
<text x="235" y="200">5</text>
<text x="285" y="200">6</text>
</g>
<g font-size="1.3" fill="#006464">
<text x="19.4" y="22.6">PIC18F57Q43_Curiosity_Nano_Board_WEB</text>
<text x="92.7" y="22.8">C2</text>
<text x="96.2" y="18.5">+5V</text>
<text x="105.4" y="22.8">C1</text>
<text x="180.8" y="21.8">+5V</text>
<text x="34.8" y="27.6">NC</text>
<text x="38.7" y="25.1">U1</text>
<text x="41.4" y="27.6">VBUS</text>
<text x="83.2" y="27.6">Earth</text>
<text x="92.7" y="25.3">10uF</text>
<text x="101.8" y="27.9">Earth</text>
<text x="105.4" y="25.3">0.1uF</text>
<text x="184.1" y="25.3">C15</text>
<text x="184.1" y="27.9">0.1uF</text>
<text x="191.3" y="25.1">+2.5V</text>
<text x="197.4" y="28.9">MCP6004</text>
<text x="199.9" y="26.4">U2B</text>
<text x="211.7" y="25.1">+2.5V</text>
<text x="217.7" y="28.9">MCP6004</text>
<text x="220.2" y="26.4">U2C</text>
<text x="233.3" y="25.1">+2.5V</text>
<text x="239.3" y="28.9">MCP6004</text>
<text x="241.8" y="26.4">U2D</text>
<text x="34.8" y="30.2">ID</text>
<text x="34.8" y="32.7">RF0</text>
<text x="34.8" y="35.3">RF1</text>
<text x="41.7" y="30.2">VOFF</text>
<text x="42.5" y="35.3">RB7</text>
<text x="42.6" y="32.7">RE3</text>
<text x="52" y="32.7">Earth</text>
<text x="100.8" y="34.5">+5V</text>
<text x="197" y="34">+</text>
<text x="217.3" y="34">+</text>
<text x="238.9" y="34">+</text>
<text x="34.8" y="37.8">RB6</text>
<text x="34.8" y="40.3">RB4</text>
<text x="42.4" y="37.8">GND</text>
<text x="42.9" y="40.3">VTG</text>
<text x="52" y="39.1">Earth</text>
<text x="62.5" y="40.3">+5V</text>
<text x="112.2" y="41" transform="rotate(-90 112.2 41)">C7</text>
<text x="154.7" y="41.3">+5V</text>
<text x="181.3" y="40.5" transform="rotate(-90 181.3 40.5)">V-</text>
<text x="181.3" y="36" transform="rotate(-90 181.3 36)">V+</text>
<text x="181.6" y="36.5">U2E</text>
<text x="181.6" y="39.1">MCP6004</text>
<text x="197" y="39.1">-</text>
<text x="217.3" y="39.1">-</text>
<text x="238.9" y="39.1">-</text>
<text x="34.8" y="42.9">RC2</text>
<text x="34.8" y="45.4">RC3</text>
<text x="34.8" y="48">RB2</text>
<text x="42.7" y="42.9">RA7</text>
<text x="42.7" y="45.4">RA6</text>
<text x="42.7" y="48">RA5</text>
<text x="66" y="43.1">C10</text>
<text x="66" y="45.7">0.1uF</text>
<text x="77.4" y="47.7">Earth</text>
<text x="90.1" y="42.9">+5V</text>
<text x="108.1" y="44.4">Earth</text>
<text x="114.2" y="42.4" transform="rotate(-90 114.2 42.4)">0.1uF</text>
<text x="116.3" y="46.7">JP2</text>
<text x="151.1" y="45.7">C3</text>
<text x="163.8" y="45.7">C6</text>
<text x="180.5" y="45.7">Earth</text>
<text x="34.8" y="50.5">RB1</text>
<text x="34.8" y="53">RC4</text>
<text x="42.5" y="50.5">RB3</text>
<text x="42.5" y="53">RB0</text>
<text x="59.6" y="51.8">Earth</text>
<text x="88.6" y="53">CS</text>
<text x="88.6" y="50.5">LDAC</text>
<text x="96.2" y="49.1" transform="rotate(-90 96.2 49.1)">Vdd</text>
<text x="96.4" y="52">DAC</text>
<text x="101.3" y="49.4" transform="rotate(-90 101.3 49.4)">Vref</text>
<text x="105.1" y="53">Vout</text>
<text x="110.6" y="49.2">Jumper_3_Open</text>
<text x="135.5" y="51.8">+2.5V</text>
<text x="141.7" y="50.5">Earth</text>
<text x="151.1" y="48.2">10uF</text>
<text x="160.2" y="50.7">Earth</text>
<text x="163.8" y="48.2">0.1uF</text>
<text x="34.8" y="55.6">RC5</text>
<text x="34.8" y="58.1">RC6</text>
<text x="42.7" y="55.6">RA2</text>
<text x="42.7" y="58.1">RA1</text>
<text x="88.6" y="55.6">SCK</text>
<text x="88.6" y="58.1">SDI</text>
<text x="94.5" y="54">MCP4911</text>
<text x="96.2" y="58.7" transform="rotate(-90 96.2 58.7)">Vss</text>
<text x="136.9" y="58.9" transform="rotate(-90 136.9 58.9)">100K</text>
<text x="142.8" y="59.4">MCP6004</text>
<text x="145.4" y="56.8">U2A</text>
<text x="25.1" y="62.2">Earth</text>
<text x="34.8" y="60.7">RD4</text>
<text x="34.8" y="63.2">GND</text>
<text x="34.8" y="65.7">RA3</text>
<text x="42.4" y="63.2">GND</text>
<text x="42.5" y="65.7">RD7</text>
<text x="42.7" y="60.7">RA0</text>
<text x="122.4" y="61.9" transform="rotate(-90 122.4 61.9)">C12</text>
<text x="124.4" y="61.8" transform="rotate(-90 124.4 61.8)">1uF</text>
<text x="134.6" y="62.2">R5</text>
<text x="142.3" y="64.5">+</text>
<text x="34.8" y="68.3">RA4</text>
<text x="34.8" y="70.8">RE2</text>
<text x="42.5" y="68.3">RD6</text>
<text x="42.5" y="70.8">RD5</text>
<text x="50.7" y="68.3">Earth</text>
<text x="92.6" y="68.3">Earth</text>
<text x="116.3" y="70.1">TP9</text>
<text x="142.3" y="69.5">-</text>
<text x="34.8" y="73.4">RC7</text>
<text x="34.8" y="75.9">RD0</text>
<text x="42.5" y="73.4">RB5</text>
<text x="42.7" y="75.9">RF7</text>
<text x="93.2" y="76.4">+5V</text>
<text x="128.7" y="72.8">+5V</text>
<text x="131.3" y="77.7">Q2</text>
<text x="34.8" y="78.4">RD1</text>
<text x="34.8" y="81">RD2</text>
<text x="34.8" y="83.5">RD3</text>
<text x="42.7" y="78.4">RF6</text>
<text x="42.7" y="81">RF5</text>
<text x="42.7" y="83.5">RF4</text>
<text x="94.5" y="81.7">2.2k</text>
<text x="94.7" y="79.7">R6</text>
<text x="116.5" y="81.8" transform="rotate(-90 116.5 81.8)">R8</text>
<text x="118.6" y="82.1" transform="rotate(-90 118.6 82.1)">100</text>
<text x="130.8" y="80.5">BD139</text>
<text x="34.8" y="86.1">GND</text>
<text x="34.8" y="88.6">RF0</text>
<text x="42.4" y="86.1">GND</text>
<text x="42.6" y="88.6">RE1</text>
<text x="95.2" y="87.3">D2</text>
<text x="95.2" y="89.9">1N4148</text>
<text x="130.8" y="88.6">Q1</text>
<text x="25.3" y="91.1">Earth</text>
<text x="34.8" y="91.1">RF1</text>
<text x="34.8" y="93.7">RF2</text>
<text x="42.5" y="93.7">RC1</text>
<text x="42.6" y="91.1">RE0</text>
<text x="50.7" y="91.1">Earth</text>
<text x="95.2" y="94.9">D3</text>
<text x="128.5" y="95.2">Earth</text>
<text x="130.8" y="91.1">BD140</text>
<text x="34.8" y="96.2">RF3</text>
<text x="42.5" y="96.2">RC0</text>
<text x="95.2" y="97.5">1N4148</text>
<text x="116.5" y="97" transform="rotate(-90 116.5 97)">R9</text>
<text x="118.6" y="97.3" transform="rotate(-90 118.6 97.3)">100</text>
<text x="92.9" y="107.9">Earth</text>
<text x="94.5" y="104.6">2.2k</text>
<text x="94.7" y="102.6">R7</text>
<text x="34" y="108.7">470uF</text>
<text x="35.1" y="110.7">C13</text>
<text x="48.2" y="114">J1</text>
<text x="40.8" y="119.3">Earth</text>
<text x="48.2" y="116.5">Speaker</text>
<text x="150.3" y="117.8">+5V</text>
<text x="85.6" y="124.2">+5V</text>
<text x="117.4" y="122.9">R10</text>
<text x="118" y="125.4">1K</text>
<text x="124.4" y="124.2">RED LED</text>
<text x="127.2" y="121.6">D4</text>
<text x="154.9" y="125.4">R12</text>
<text x="31" y="130.5">Conn_02x04_Odd_Even</text>
<text x="40.7" y="128">J5</text>
<text x="77.4" y="131.8">Earth</text>
<text x="131.8" y="129.2">Earth</text>
<text x="154.9" y="128">10K</text>
<text x="102.9" y="136.9">J4</text>
<text x="117.4" y="135.6">R11</text>
<text x="123.9" y="136.9">BLUE LED</text>
<text x="127.2" y="134.3">D5</text>
<text x="149.8" y="135.8">C14</text>
<text x="101.8" y="142" transform="rotate(-90 101.8 142)">Conn_01x06_Pin</text>
<text x="118" y="138.1">1K</text>
<text x="131.8" y="141.9">Earth</text>
<text x="149.8" y="138.4">0.1uF</text>
<text x="166.8" y="141.7" transform="rotate(-90 166.8 141.7)">SW_Push</text>
<text x="169.1" y="139" transform="rotate(-90 169.1 139)">SW3</text>
<text x="45.7" y="147">Earth</text>
<text x="143.4" y="145.7">Earth</text>
<text x="158.7" y="145.7">Earth</text>
<text x="22.9" y="155.9">J3</text>
<text x="123.7" y="154.6">+5V</text>
<text x="150.7" y="155.9">+2.5V</text>
<text x="15.2" y="159">Barrel_Jack_Switch</text>
<text x="33.5" y="157.2">+9V</text>
<text x="75.4" y="157.2">+5V</text>
<text x="90.6" y="158.4">+5V</text>
<text x="95.9" y="160.5">TP2</text>
<text x="99.9" y="158.4">+2.5V</text>
<text x="57.4" y="163.5">LM7805_WEB</text>
<text x="62.2" y="166.8">U3</text>
<text x="82.3" y="162.3">D1</text>
<text x="128.3" y="162.3">R3 +2.5V</text>
<text x="128.3" y="164.8">10K</text>
<text x="151.1" y="166.3">C4</text>
<text x="163.8" y="166.3">C5</text>
<text x="29.1" y="172.4">Earth</text>
<text x="38.8" y="172.4">JP1</text>
<text x="82.5" y="173.7">R1</text>
<text x="84.5" y="171.2" transform="rotate(-90 84.5 171.2)">RED LED</text>
<text x="90.9" y="169.1">TP1</text>
<text x="95.2" y="171.1">Earth</text>
<text x="101.1" y="169.1">TP3</text>
<text x="106.2" y="169.1">TP4</text>
<text x="111.2" y="169.1">TP5</text>
<text x="116.3" y="169.1">TP6</text>
<text x="128.3" y="169.9">R4</text>
<text x="128.3" y="172.4">10K</text>
<text x="141.7" y="171.1">Earth</text>
<text x="151.1" y="168.9">10uF</text>
<text x="160.2" y="171.4">Earth</text>
<text x="163.8" y="168.9">0.1uF</text>
<text x="46.2" y="176.5">750mA</text>
<text x="48.3" y="174.2">F1</text>
<text x="61.9" y="174.8" transform="rotate(-90 61.9 174.8)">Input</text>
<text x="64.5" y="174.8" transform="rotate(-90 64.5 174.8)">Ground</text>
<text x="67" y="174.8" transform="rotate(-90 67 174.8)">Output</text>
<text x="82.5" y="176.2">1K</text>
<text x="125.9" y="175.2">Earth</text>
<text x="55.6" y="184.1">C8</text>
<text x="68.6" y="183.4">C9</text>
<text x="68.6" y="186">.1uF</text>
<text x="77.5" y="181.3">R2</text>
<text x="77.5" y="183.8">1K</text>
<text x="53.6" y="186.4">.33uF</text>
<text x="72.3" y="191.5">Earth</text>
<text x="60.9" y="192.7">Earth</text>
</g>
<g font-size="1.3" fill="#a90000">
<text x="32.3" y="26.5">1</text>
<text x="32.3" y="29.1">2</text>
<text x="46.9" y="26.5">29</text>
<text x="46.9" y="29.1">30</text>
<text x="32.3" y="31.6">3</text>
<text x="32.3" y="34.2">4</text>
<text x="46.9" y="31.6">31</text>
<text x="46.9" y="34.2">32</text>
<text x="180.2" y="31.8" transform="rotate(-90 180.2 31.8)">4</text>
<text x="194.8" y="32.9">5</text>
<text x="207.5" y="35.4">7</text>
<text x="214.6" y="32.9">10</text>
<text x="227.9" y="35.4">8</text>
<text x="236.2" y="32.9">12</text>
<text x="248.9" y="35.4">14</text>
<text x="32.3" y="36.7">5</text>
<text x="32.3" y="39.2">6</text>
<text x="32.3" y="41.8">7</text>
<text x="46.9" y="36.7">33</text>
<text x="46.9" y="39.2">34</text>
<text x="46.9" y="41.8">35</text>
<text x="194.8" y="38">6</text>
<text x="215.2" y="38">9</text>
<text x="236.2" y="38">13</text>
<text x="32.3" y="44.3">8</text>
<text x="32.3" y="46.9">9</text>
<text x="46.9" y="44.3">36</text>
<text x="46.9" y="46.9">37</text>
<text x="95.1" y="43.9" transform="rotate(-90 95.1 43.9)">1</text>
<text x="100.2" y="43.9" transform="rotate(-90 100.2 43.9)">6</text>
<text x="180.2" y="43.9" transform="rotate(-90 180.2 43.9)">11</text>
<text x="31.7" y="49.4">10</text>
<text x="31.7" y="51.9">11</text>
<text x="46.9" y="49.4">38</text>
<text x="46.9" y="51.9">39</text>
<text x="85.6" y="49.4">5</text>
<text x="85.6" y="51.9">2</text>
<text x="111" y="51.9">8</text>
<text x="113.6" y="51.9">1</text>
<text x="121.2" y="51.9">3</text>
<text x="31.7" y="54.5">12</text>
<text x="31.7" y="57">13</text>
<text x="31.7" y="59.6">14</text>
<text x="46.9" y="54.5">40</text>
<text x="46.9" y="57">41</text>
<text x="46.9" y="59.6">42</text>
<text x="85.6" y="54.5">3</text>
<text x="85.6" y="57">4</text>
<text x="118" y="55.3" transform="rotate(-90 118 55.3)">2</text>
<text x="31.7" y="62.1">15</text>
<text x="31.7" y="64.6">16</text>
<text x="46.9" y="62.1">43</text>
<text x="46.9" y="64.6">44</text>
<text x="95.1" y="61.7" transform="rotate(-90 95.1 61.7)">7</text>
<text x="140.2" y="63.4">3</text>
<text x="152.9" y="65.9">1</text>
<text x="31.7" y="67.2">17</text>
<text x="31.7" y="69.7">18</text>
<text x="46.9" y="67.2">45</text>
<text x="46.9" y="69.7">46</text>
<text x="140.2" y="68.4">2</text>
<text x="31.7" y="72.3">19</text>
<text x="31.7" y="74.8">20</text>
<text x="31.7" y="77.3">21</text>
<text x="46.9" y="72.3">47</text>
<text x="46.9" y="74.8">48</text>
<text x="46.9" y="77.3">49</text>
<text x="128.1" y="75.7" transform="rotate(-90 128.1 75.7)">2</text>
<text x="31.7" y="79.9">22</text>
<text x="31.7" y="82.4">23</text>
<text x="46.9" y="79.9">50</text>
<text x="46.9" y="82.4">51</text>
<text x="121.2" y="78.6">3</text>
<text x="128.1" y="83.3" transform="rotate(-90 128.1 83.3)">1</text>
<text x="31.7" y="85">24</text>
<text x="31.7" y="87.5">25</text>
<text x="46.9" y="85">52</text>
<text x="46.9" y="87.5">53</text>
<text x="121.2" y="88.8">3</text>
<text x="128.1" y="85.8" transform="rotate(-90 128.1 85.8)">2</text>
<text x="31.7" y="90">26</text>
<text x="31.7" y="92.6">27</text>
<text x="31.7" y="95.1">28</text>
<text x="46.9" y="90">54</text>
<text x="46.9" y="92.6">55</text>
<text x="46.9" y="95.1">56</text>
<text x="128.1" y="93.4" transform="rotate(-90 128.1 93.4)">1</text>
<text x="41.8" y="112.9">1</text>
<text x="41.8" y="115.4">2</text>
<text x="95.2" y="130.7">5</text>
<text x="95.2" y="128.1">6</text>
<text x="36.7" y="133.2">1</text>
<text x="36.7" y="135.8">3</text>
<text x="45.6" y="133.2">2</text>
<text x="45.6" y="135.8">4</text>
<text x="95.2" y="135.8">3</text>
<text x="95.2" y="133.2">4</text>
<text x="36.7" y="138.3">5</text>
<text x="36.7" y="140.8">7</text>
<text x="45.6" y="138.3">6</text>
<text x="45.6" y="140.8">8</text>
<text x="95.2" y="140.8">1</text>
<text x="95.2" y="138.3">2</text>
<text x="29.7" y="161.2">1</text>
<text x="29.7" y="166.2">2</text>
<text x="29.7" y="163.7">3</text>
<text x="60.8" y="177.3" transform="rotate(-90 60.8 177.3)">1</text>
<text x="63.4" y="177.3" transform="rotate(-90 63.4 177.3)">2</text>
<text x="65.9" y="177.3" transform="rotate(-90 65.9 177.3)">3</text>
</g>
<g font-size="1.3" fill="#0f0f0f">
<text x="27.8" y="34.2">RX</text>
<text x="28.1" y="31.6">TX</text>
<text x="24" y="41.8">RC2</text>
<text x="24" y="44.3">RC3</text>
<text x="27.2" y="51.9">SDI</text>
<text x="82.4" y="51.9">CS 2</text>
<text x="128.1" y="52.1" transform="rotate(-90 128.1 52.1)">Onboard DAC Output</text>
<text x="26.5" y="57">SCK</text>
<text x="27.8" y="59.6">CS</text>
<text x="50.8" y="54.5">Onboard DAC Output</text>
<text x="53.3" y="59.6">SD</text>
<text x="81.1" y="54.5">SCK 3</text>
<text x="81.8" y="57">SDI 4</text>
<text x="105.8" y="63.4">DAC_OUT</text>
<text x="160" y="65.9">MCP_OUT</text>
<text x="24.1" y="67.2">RA4</text>
<text x="24.6" y="77.3">dbg_2</text>
<text x="24.6" y="74.8">dbg_1</text>
<text x="24" y="82.4">RD3</text>
<text x="24" y="79.9">RD2</text>
<text x="144.8" y="83.7">AMP_OUT</text>
<text x="77.5" y="91.3">MCP_OUT</text>
<text x="22.8" y="111.6">AMP_OUT</text>
<text x="109.7" y="128.1">dbg_1</text>
<text x="165.1" y="129.4">RA4</text>
<text x="32.9" y="133.2">RX</text>
<text x="48.2" y="133.2">TX</text>
<text x="87.5" y="133.2">RC2</text>
<text x="87.5" y="135.8">RC3</text>
<text x="87.5" y="138.3">RD2</text>
<text x="87.5" y="140.8">RD3</text>
<text x="109.7" y="140.8">dbg_2</text>
<text x="107.8" y="162.6" transform="rotate(-90 107.8 162.6)">DAC_OUT</text>
<text x="112.9" y="162.6" transform="rotate(-90 112.9 162.6)">MCP_OUT</text>
<text x="118" y="162.6" transform="rotate(-90 118 162.6)">AMP_OUT</text>
</g>
<g font-size="1.3" fill="#0000c2">
<text x="174.6" y="52.8">Op-Amp Power and Extra sections</text>
<text x="14.6" y="101">PIC Board</text>
<text x="131" y="111.2">External DAC and Audio Amplifier Circuit</text>
<text x="14.4" y="122.6">Speaker Circuit</text>
<text x="14.2" y="148.3">Ribbon Connector</text>
<text x="76.6" y="148">Extra GPIO Pins, Debug LEDS, Push Button</text>
<text x="237.7" y="163.5">All resistors are 1/4W unless otherwise stated</text>
<text x="237.7" y="165.6">All capacitors are 50V unless otherwise stated</text>
<text x="14.1" y="195">9V Power Input</text>
<text x="89.2" y="194.8">Test Pins</text>
<text x="123.9" y="195">2.5V for Op-Amp Reference Voltage</text>
</g>
</svg>
